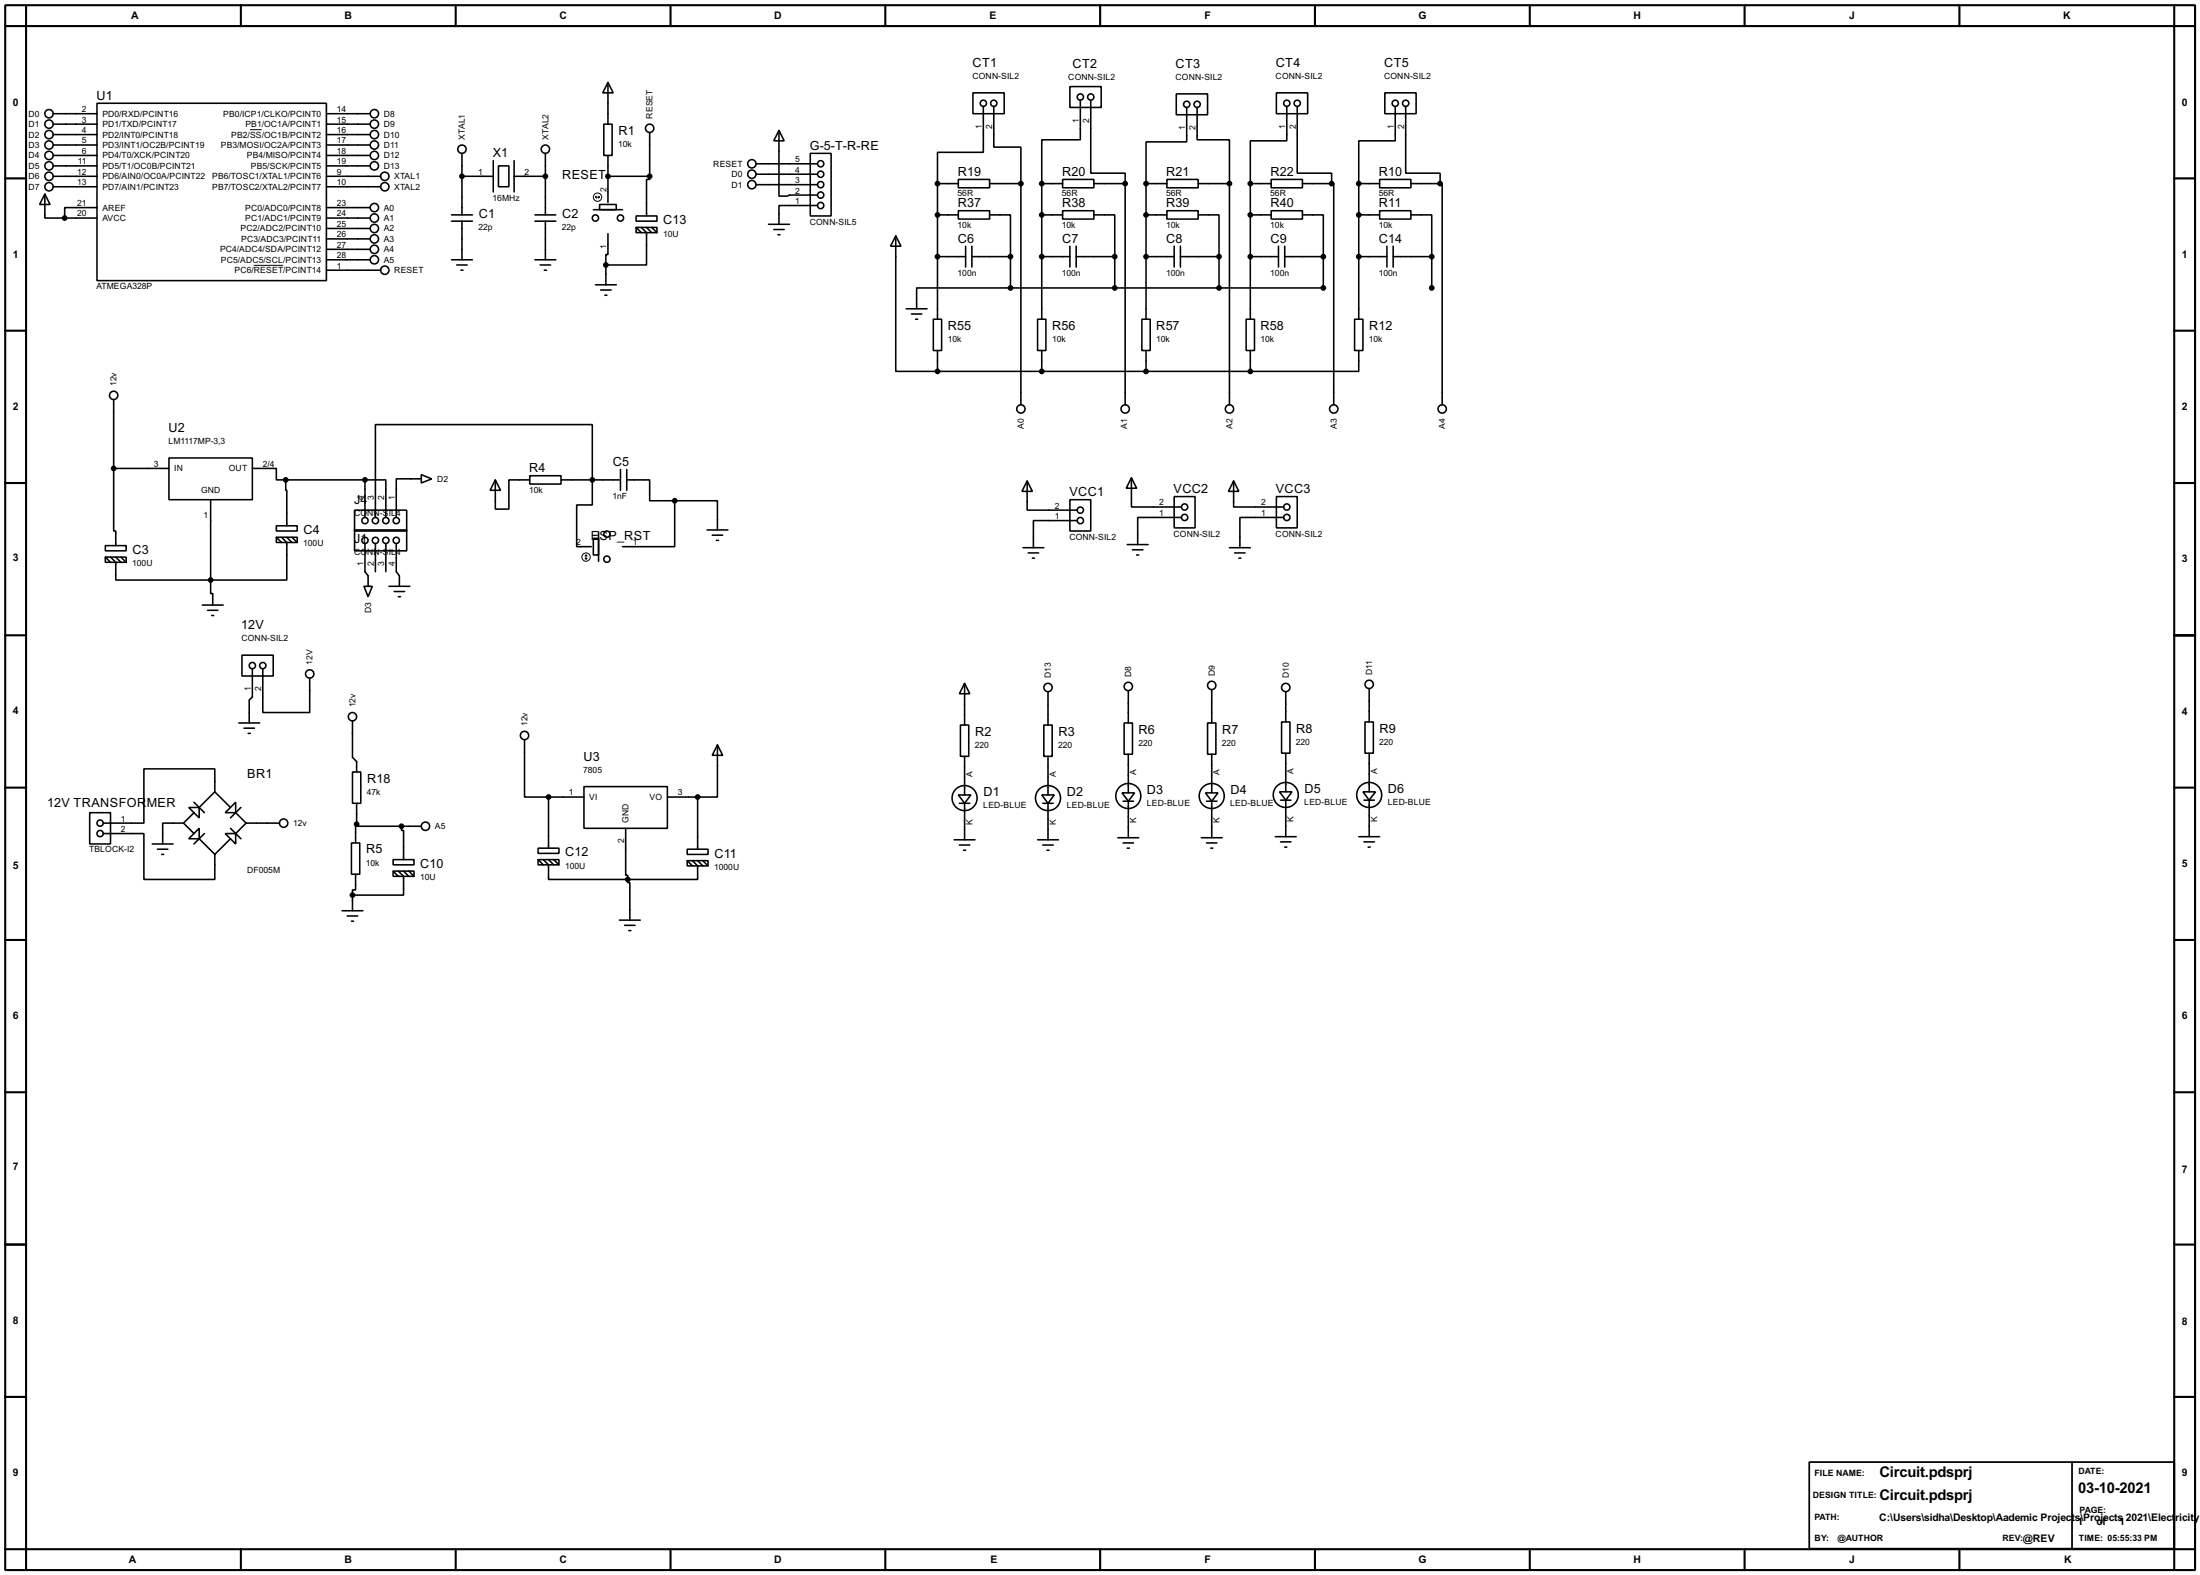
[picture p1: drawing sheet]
<svg xmlns="http://www.w3.org/2000/svg" width="536mm" height="383mm" viewBox="0 0 536 383" stroke-linecap="round" stroke-linejoin="round" font-family="sans-serif">
<g fill="none" stroke="#000" stroke-width=".51">
<path d="M1.3 1.3h533.4v381h-533.4zM6.3 6.3h523.3v370.9h-523.3zM6.3 1.3v5h-5M58.7 1.3v5M111 1.3v5M163.3 1.3v5M215.6 1.3v5M268 1.3v5M320.3 1.3v5M372.6 1.3v5M424.9 1.3v5M477.3 1.3v5"/>
<path d="M529.6 1.3v5h5.1M1.3 43.4h5M529.6 43.4h5.1M1.3 80.5h5M529.6 80.5h5.1M1.3 117.6h5M529.6 117.6h5.1M1.3 154.7h5M529.6 154.7h5.1M1.3 191.8h5M529.6 191.8h5.1M1.3 228.9h5"/>
<path d="M529.6 228.9h5.1M1.3 265.9h5M529.6 265.9h5.1M1.3 303h5M529.6 303h5.1M1.3 340.1h5M529.6 340.1h5.1M1.3 377.2h5v5.1M58.7 377.2v5.1M111 377.2v5.1M163.3 377.2v5.1M215.6 377.2v5.1"/>
<path d="M268 377.2v5.1M320.3 377.2v5.1M372.6 377.2v5.1M424.9 377.2v5.1M477.3 377.2v5.1M534.7 377.2h-5.1v5.1"/>
</g>
<path d="M440.7 356h88.9v21.1h-88.9zM504.7 356v21.1" fill="none" stroke="#000" stroke-width=".42"/>
<g fill="none" stroke="#000" stroke-width=".38">
<path d="M13 27.7h10.6M13 30.2h10.6M13 35.3h10.6M13 32.8h10.6M13 37.8h10.6M23.6 25.1h55.9v43.2h-55.9zM79.5 27.7h10.7M79.5 30.2h10.7M79.5 35.3h10.7M79.5 32.8h10.7M79.5 37.8h10.7M112.5 37.3v15"/>
<path d="M120.1 39.1v7.6M125.2 39.1v7.6M132.8 37.3v15M147.1 30.2h2v7.6h-2zM148.1 20.1l1.3 2.5h-2.6zM148.1 20.1v10.1M148.1 37.8v11.5M158.2 32.3v10.6M184.1 39.9h15M189.7 31.7l1.3 2.6h-2.5zM189.7 31.7v16.1h2.1l.5-.3h6.8M197.4 37.3h5v15.3h-5z"/>
<path d="M237 22.6h7.6v5.1h-7.6zM239.5 25.9v11.2h-11.2v7.6M242.1 25.9v9.9h6.6v8.9M260.6 21.1h7.6v5.1h-7.6zM263.1 24.4v9.6h-9.4v10.7M265.7 24.4v17.8h8.4v2.5M286.5 22.9h7.6v5h-7.6zM289.1 26.2v8.3h-10v10.2M291.6 26.2v7.8h7.9v10.7M310.9 22.6h7.6v5.1h-7.6zM313.4 25.9v8.4h-8.9v10.4M316 25.9v16.3h8.4v2.5"/>
<path d="M337.3 22.6h7.6v5.1h-7.6zM339.9 25.9v8.4h-8.9v10.4M342.4 25.9v16.3h8.4v2.5M10.9 47.2l1.3 2.6h-2.5zM10.9 47.2v5.9h4.8M13 40.4h10.6M13 42.9h10.6M13 45.5h10.6M15.7 53.1h7.9M23.6 50.5h-7.9v2.6M79.5 40.4h10.7M79.5 42.9h13.2"/>
<path d="M79.5 45.5h13.2M79.5 58.2h10.7M79.5 55.6h10.7M79.5 53.1h10.7M79.5 50.5h10.7M110 52.3h5.1M110 53.8h5.1M112.5 42.9h7.6M112.5 53.8v9.4M121.4 40.4h2.6v5.1h-2.6zM125.2 42.9h7.6M130.3 52.3h5.1"/>
<path d="M130.3 53.8h5.1M132.8 53.8v9.4M144.5 51.1h7.1M146 49.8h4.1v1.3h-4.1zM148.1 56.9v5.1h-.5v2.5M148.1 42.9h10.1M154.9 52.6h5.1v1.2h-5.1zM154.9 55.4h5.1v1.2h-5.1zM154.9 55.4l1.3 1.2M156.2 55.4l1.3 1.2v7.9h-9.9M157.5 55.4l1.2 1.2M158.2 42.9v.8h-.7v8.9"/>
<path d="M158.7 55.4l1.3 1.2M184.1 45h15M184.1 42.4h15M187.2 54.6h5.1M188.5 55.9h2.5M189.5 57.1h.5M199.1 50h-9.4v4.6M218.2 57.4l1.3 2.5h-2.6zM218.2 57.4v33h10.1M228.3 52.3h5.1M228.3 44.7v33M228.3 44.7h5.1"/>
<path d="M233.4 43.7h7.6v2h-7.6zM233.4 51.3h7.6v2h-7.6zM235.2 59.9v5.1M236.7 59.9v5.1M241 52.3h5.1v10.2M241 44.7h7.7M248.7 44.7v53.9M253.7 52.3h5.1M253.7 44.7v33M253.7 44.7h5.1M258.8 43.7h7.6v2h-7.6zM258.8 51.3h7.6v2h-7.6z"/>
<path d="M260.6 59.9v5.1M262.1 59.9v5.1M266.4 52.3h5.1v10.2M266.4 44.7h7.7M274.1 44.7v53.9M279.1 52.3h5.1M279.1 44.7v33M279.1 44.7h5.1M284.2 43.7h7.6v2h-7.6zM284.2 51.3h7.6v2h-7.6zM286 59.9v5.1M287.5 59.9v5.1"/>
<path d="M291.8 52.3h5.1v10.2M291.8 44.7h7.7M299.5 44.7v53.9M304.5 52.3h5.1M304.5 44.7v33M304.5 44.7h5.1M309.6 43.7h7.6v2h-7.6zM309.6 51.3h7.6v2h-7.6zM311.4 59.9v5.1M312.9 59.9v5.1M317.2 52.3h5.1v10.2M317.2 44.7h7.2"/>
<path d="M324.4 44.7h.5v53.9M331 52.3h5M331 44.7h5M331 44.7v33M336 43.7h7.7v2h-7.7zM336 51.3h7.7v2h-7.7zM337.8 59.9v5.1M339.3 59.9v5.1M343.7 52.3h5v10.2M343.7 44.7h7.1M350.8 44.7h.5v53.9M79.5 65.8h13.2"/>
<path d="M79.5 60.7h10.7M79.5 63.2h10.7M110 63.2h5.1M111.3 64.5h2.5M112.3 65.8h.5M130.3 63.2h5.1M131.6 64.5h2.5M132.6 65.8h.5M145 69.3h5.1M146.3 70.6h2.5M147.3 71.9h.5M147.6 64.5v4.8"/>
<path d="M220.7 75.2h5.1M222 76.5h2.5M223 77.7h.5M227.3 77.7h2.1v7.6h-2.1zM228.3 62.5h6.9M236.7 62.5h9.4M246.1 70.1h-22.8v5.1M246.1 62.5v7.6M252.7 77.7h2.1v7.6h-2.1zM253.7 62.5h6.9M262.1 62.5h9.4M271.5 62.5v7.6"/>
<path d="M278.1 77.7h2.1v7.6h-2.1zM279.1 62.5h6.9M287.5 62.5h9.4M296.9 62.5v7.6M303.5 77.7h2.1v7.6h-2.1zM304.5 62.5h6.9M312.9 62.5h9.4M322.3 62.5v7.6h-76.2M329.9 77.7h2.1v7.6h-2.1zM331 62.5h6.8M339.3 62.5h9.4M348.7 62.5v7.6"/>
<path d="M27.7 97.3v16.7M228.3 85.3v5.1M228.3 90.4h76.2M253.7 85.3v5.1M279.1 85.3v5.1M304.5 85.3v5.1M331 85.3v5.1h-26.5M27.7 114v15.3h.5v3.5M27.7 114h13.4M41.1 111.5h20.4v10.2h-20.4zM61.5 114h5.8v2.8h2.3M69.6 116.8v2.6h.2v8.6"/>
<path d="M69.6 116.8h19.3M88.9 116.8h5.1v9.2M88.9 116.8v9.2M102.6 115.6l2.6 1-2.6 1zM102.6 116.6h-6.1v9.4M120.6 116.8l1.3 2.6h-2.5zM120.6 116.8v7.2h3.4v-7.2h5M129 115.8h7.7v2.1h-7.7zM136.7 116.8h14.4M151.1 114.3v5.1M152.7 116.8h5.5v5.1h6.1M152.7 114.3v5.1"/>
<path d="M250.2 117.1l1.3 2.5h-2.6zM250.2 117.1v7.1h12.2M275.6 116.3l1.3 2.6h-2.6zM275.6 116.3v7.1h12.2M300.5 117.1l1.3 2.5h-2.6zM300.5 117.1v6.3h12.2M25.7 132.8h5v1.3h-5zM25.7 135.6h5v1.3h-5zM25.7 135.6l1.2 1.3M26.9 135.6l1.3 1.3v4.3h23.1M28.2 135.6l1.3 1.3M29.5 135.6l1.2 1.3"/>
<path d="M51.3 121.7v19.5M67.3 128h5.1v1.3h-5.1zM67.3 130.8h5.1v1.3h-5.1zM67.3 130.8l1.3 1.3M68.6 130.8l1.2 1.3v9.1h-18.5M69.8 130.8l1.3 1.3M71.1 130.8l1.3 1.3M86.4 124.2h12.7v5.1h-12.7zM86.4 129h12.7v5.1h-12.7zM88.9 132.3v6.9l.8 1v2.5M91.4 126v-22.6h52.9v19.5h-3.8v10.2h3.5M91.4 132.3v6.9"/>
<path d="M94 132.3v6.9M96.5 132.3v6.9l.8 1v2.5M144.5 131.1h1.3v4h-1.3zM145.8 129.5v7.2M164.3 121.9h10.5v7.1M164.3 121.9v11.2h-12.7M172.2 129h5.1M173.5 130.3h2.5M174.5 131.6h.5M249.2 133.3h5.1M250.4 134.6h2.6M251.5 135.9h.5"/>
<path d="M260.6 121.7h5.1v7.6h-5.1zM262.4 126.7h-10.7v6.6M274.6 132.6h5.1M275.8 133.9h2.6M276.9 135.1h.5M286 120.9h5.1v7.6h-5.1zM287.8 126h-10.7v6.6M299.5 133.3h5M300.7 134.6h2.6M301.8 135.9h.5M310.9 120.9h5.1v7.6h-5.1zM312.7 126h-10.7v7.3"/>
<path d="M49.3 147.3h5.1M50.5 148.6h2.6M51.3 141.2v3.3h.5v2.8M51.6 149.9h.5M58.9 159.5h7.6v5.1h-7.6zM88.6 142.7h2.1l-1 2.6zM94.7 142.7h5.1M96 144h2.6M97 145.3h.5M58.2 176h5M59.4 177.3h2.6M60.5 178.6h.5"/>
<path d="M61.5 162.8v6.9l-.8 .7v5.6M64 162.8v10.7h11.4v-8.4M85.9 175.5v8.9l1 1v2.6M233.9 176.5h2.1v7.6h-2.1zM234.9 166.4l1.3 2.5h-2.5zM234.9 166.4v10.1M254.3 176.5h2v7.6h-2zM255.3 168.4v8.1M273.8 176h2v7.6h-2zM274.8 168.1v7.9M294.1 176h2.1v7.6h-2.1zM295.1 167.9v8.1"/>
<path d="M312.2 175.8h2v7.6h-2zM313.2 168.4v7.4M332.5 175.8h2v7.6h-2zM333.5 167.6v8.2M21.8 197.9h5.1v7.6h-5.1zM46 196.6h2.5v2.5zM47.2 195.3l2.6 2.6M47.2 197.9l-2.5 2.5M52.3 192.8v-5.6h-17.2v13.2h-10M52.3 192.8l-3.8 3.8M52.3 192.8l3.8 3.8M54.9 197.9l2.5-2.6v2.6z"/>
<path d="M57.4 197.9l2.5 2.5M58.7 196.6l-2.6 2.5M85.9 188h2v7.6h-2zM86.9 195.6v5.1M127.8 180.1v14h5.8M133.6 194.1v12.4M133.6 194.1h8.6M142.2 191.5h20.4v10.2h-20.4zM162.6 194.1h7.3M169.9 194.1v12.7M174.8 181.4l1.2 2.5h-2.5zM174.8 181.4v12.7h-4.9"/>
<path d="M233.4 193.5h3.1l-1.6 2.1zM233.7 195.6h2.5M234.9 184.1v9.4M234.9 195.6v8.9M253.7 193.5h3.1l-1.5 2.1zM254 195.6h2.5M255.3 184.1v9.4M255.3 195.6v8.9M273.3 193h3.1l-1.6 2.1zM273.6 195.1h2.5M274.8 183.6v9.4M274.8 195.1v8.9"/>
<path d="M293.6 193h3.1l-1.6 2.1zM293.9 195.1h2.5M295.1 183.6v9.4M295.1 195.1v8.9M311.7 192.8h3l-1.5 2zM311.9 194.8h2.6M313.2 183.4v9.4M313.2 194.8v8.9M332 192.8h3l-1.5 2zM332.2 194.8h2.6M333.5 183.4v9.4M333.5 194.8v8.9"/>
<path d="M25.1 202.9h10v11.2h17.2v-6.1M37.1 205.5h5.1M38.4 206.8h2.5M39.4 208h.5M44.7 200.4h-5.1v5.1M44.7 200.4l2.5 2.5M46 204.2l2.5-2.5v2.5zM48.5 204.2l3.8 3.8M49.8 202.9l-2.6 2.6M54.9 202.9h2.5v2.6zM56.1 201.7l2.6 2.5M56.1 204.2l-3.8 3.8"/>
<path d="M59.9 200.4h8.2M59.9 200.4l-2.5 2.5M85.6 205.2h2v7.7h-2zM85.9 217.9v3.8M86.6 212.9v3.8h-.7v1.2M86.9 200.7h-.3v4.5M86.9 200.7v.5h10.9M95.8 209.3h5v1.3h-5zM95.8 212.1h5v1.3h-5zM95.8 212.1l1.2 1.3M97 212.1l1.3 1.3v4.5h-12.4M97.8 201.2v1h.5v7.1"/>
<path d="M97.8 201.2h4.8M98.3 212.1l1.3 1.3M99.6 212.1l1.2 1.3M131.1 206.5h5v1.3h-5zM131.1 209.3h5v1.3h-5zM131.1 209.3l1.2 1.3M132.3 209.3l1.3 1.3v3.5h19.3M133.6 209.3l1.3 1.3M134.9 209.3l1.2 1.3M152.4 201.7v11.4h.5v1M152.9 214.1v.8h.5v9.1M167.4 206.8h5.1v1.2h-5.1z"/>
<path d="M167.4 209.5h5.1v1.3h-5.1zM167.4 209.5l1.3 1.3M168.7 209.5l1.2 1.3v3.3h-17M169.9 209.5l1.3 1.3M171.2 209.5l1.3 1.3M232.4 204.5h5.1M233.7 205.7h2.5M234.7 207h.5M252.7 204.5h5.1M254 205.7h2.5M255 207h.5M272.3 204h5.1"/>
<path d="M273.6 205.2h2.5M274.6 206.5h.5M292.6 204h5.1M293.9 205.2h2.5M294.9 206.5h.5M310.6 203.7h5.1M311.9 205h2.6M312.9 206.2h.5M331 203.7h5M332.2 205h2.6M333.2 206.2h.6M83.3 221.7h5.1"/>
<path d="M84.6 223h2.5M85.6 224.3h.5M150.9 224h5.1M152.1 225.3h2.6M153.2 226.6h.5"/>
<circle cx="11.9" cy="35.3" r="1.02"/>
<circle cx="11.9" cy="27.7" r="1.02"/>
<circle cx="11.9" cy="32.8" r="1.02"/>
<circle cx="11.9" cy="30.2" r="1.02"/>
<circle cx="11.9" cy="37.8" r="1.02"/>
<circle cx="91.2" cy="35.3" r="1.02"/>
<circle cx="91.2" cy="32.8" r="1.02"/>
<circle cx="91.2" cy="37.8" r="1.02"/>
<circle cx="91.2" cy="30.2" r="1.02"/>
<circle cx="91.2" cy="27.7" r="1.02"/>
<circle cx="112.5" cy="36.3" r="1.02"/>
<circle cx="132.8" cy="36.3" r="1.02"/>
<circle cx="158.2" cy="31.2" r="1.02"/>
<circle cx="183.1" cy="39.9" r="1.02"/>
<circle cx="199.9" cy="39.9" r=".76"/>
<circle cx="239.5" cy="25.1" r=".76"/>
<circle cx="242.1" cy="25.1" r=".76"/>
<circle cx="263.1" cy="23.6" r=".76"/>
<circle cx="265.7" cy="23.6" r=".76"/>
<circle cx="289.1" cy="25.4" r=".76"/>
<circle cx="291.6" cy="25.4" r=".76"/>
<circle cx="313.4" cy="25.1" r=".76"/>
<circle cx="316" cy="25.1" r=".76"/>
<circle cx="339.9" cy="25.1" r=".76"/>
<circle cx="342.4" cy="25.1" r=".76"/>
<circle cx="11.9" cy="45.5" r="1.02"/>
<circle cx="11.9" cy="42.9" r="1.02"/>
<circle cx="11.9" cy="40.4" r="1.02"/>
<circle cx="91.2" cy="58.2" r="1.02"/>
<circle cx="91.2" cy="55.6" r="1.02"/>
<circle cx="91.2" cy="53.1" r="1.02"/>
<circle cx="91.2" cy="50.5" r="1.02"/>
<circle cx="91.2" cy="40.4" r="1.02"/>
<circle cx="93.7" cy="45.5" r="1.02"/>
<circle cx="93.7" cy="42.9" r="1.02"/>
<circle cx="145" cy="53.1" r=".76"/>
<circle cx="151.1" cy="53.1" r=".76"/>
<circle cx="183.1" cy="45" r="1.02"/>
<circle cx="183.1" cy="42.4" r="1.02"/>
<circle cx="199.9" cy="50" r=".76"/>
<circle cx="199.9" cy="45" r=".76"/>
<circle cx="199.9" cy="47.5" r=".76"/>
<circle cx="199.9" cy="42.4" r=".76"/>
<circle cx="91.2" cy="63.2" r="1.02"/>
<circle cx="91.2" cy="60.7" r="1.02"/>
<circle cx="93.7" cy="65.8" r="1.02"/>
<circle cx="27.7" cy="96.3" r="1.02"/>
<circle cx="248.7" cy="99.6" r="1.02"/>
<circle cx="274.1" cy="99.6" r="1.02"/>
<circle cx="299.5" cy="99.6" r="1.02"/>
<circle cx="324.9" cy="99.6" r="1.02"/>
<circle cx="351.3" cy="99.6" r="1.02"/>
<circle cx="88.9" cy="126.7" r=".76"/>
<circle cx="88.9" cy="131.6" r=".76"/>
<circle cx="91.4" cy="126.7" r=".76"/>
<circle cx="91.4" cy="131.6" r=".76"/>
<circle cx="94" cy="131.6" r=".76"/>
<circle cx="94" cy="126.7" r=".76"/>
<circle cx="96.5" cy="126.7" r=".76"/>
<circle cx="96.5" cy="131.6" r=".76"/>
<circle cx="147.8" cy="136.1" r=".76"/>
<circle cx="147.8" cy="130" r=".76"/>
<circle cx="263.1" cy="124.2" r=".76"/>
<circle cx="263.1" cy="126.7" r=".76"/>
<circle cx="288.5" cy="126" r=".76"/>
<circle cx="288.5" cy="123.4" r=".76"/>
<circle cx="313.4" cy="126" r=".76"/>
<circle cx="313.4" cy="123.4" r=".76"/>
<circle cx="61.5" cy="162.1" r=".76"/>
<circle cx="64" cy="162.1" r=".76"/>
<circle cx="75.4" cy="164.1" r="1.02"/>
<circle cx="85.9" cy="174.5" r="1.02"/>
<circle cx="127.8" cy="179.1" r="1.02"/>
<circle cx="255.3" cy="167.4" r="1.02"/>
<circle cx="274.8" cy="167.1" r="1.02"/>
<circle cx="295.1" cy="166.9" r="1.02"/>
<circle cx="313.2" cy="167.4" r="1.02"/>
<circle cx="333.5" cy="166.6" r="1.02"/>
<circle cx="234.9" cy="194.3" r="3"/>
<circle cx="255.3" cy="194.3" r="3"/>
<circle cx="274.8" cy="193.8" r="3"/>
<circle cx="295.1" cy="193.8" r="3"/>
<circle cx="313.2" cy="193.5" r="3"/>
<circle cx="333.5" cy="193.5" r="3"/>
<circle cx="24.4" cy="200.4" r=".76"/>
<circle cx="24.4" cy="202.9" r=".76"/>
<circle cx="69.1" cy="200.4" r="1.02"/>
<circle cx="103.6" cy="201.2" r="1.02"/>
</g>
<g fill="#000" stroke="#000" stroke-width=".38">
<circle cx="15.7" cy="53.1" r=".51"/>
<circle cx="112.5" cy="42.9" r=".51"/>
<circle cx="132.8" cy="42.9" r=".51"/>
<circle cx="148.1" cy="42.9" r=".51"/>
<circle cx="158.2" cy="42.9" r=".51"/>
<circle cx="228.3" cy="52.3" r=".51"/>
<circle cx="228.3" cy="44.7" r=".51"/>
<circle cx="248.7" cy="44.7" r=".51"/>
<circle cx="253.7" cy="52.3" r=".51"/>
<circle cx="253.7" cy="44.7" r=".51"/>
<circle cx="274.1" cy="44.7" r=".51"/>
<circle cx="279.1" cy="52.3" r=".51"/>
<circle cx="279.1" cy="44.7" r=".51"/>
<circle cx="299.5" cy="44.7" r=".51"/>
<circle cx="304.5" cy="44.7" r=".51"/>
<circle cx="304.5" cy="52.3" r=".51"/>
<circle cx="324.4" cy="44.7" r=".51"/>
<circle cx="331" cy="52.3" r=".51"/>
<circle cx="331" cy="44.7" r=".51"/>
<circle cx="350.8" cy="44.7" r=".51"/>
<circle cx="147.6" cy="64.5" r=".51"/>
<circle cx="228.3" cy="62.5" r=".51"/>
<circle cx="246.1" cy="70.1" r=".51"/>
<circle cx="246.1" cy="62.5" r=".51"/>
<circle cx="253.7" cy="62.5" r=".51"/>
<circle cx="271.5" cy="70.1" r=".51"/>
<circle cx="271.5" cy="62.5" r=".51"/>
<circle cx="279.1" cy="62.5" r=".51"/>
<circle cx="296.9" cy="62.5" r=".51"/>
<circle cx="296.9" cy="70.1" r=".51"/>
<circle cx="304.5" cy="62.5" r=".51"/>
<circle cx="322.3" cy="62.5" r=".51"/>
<circle cx="322.3" cy="70.1" r=".51"/>
<circle cx="331" cy="62.5" r=".51"/>
<circle cx="348.7" cy="70.1" r=".51"/>
<circle cx="348.7" cy="62.5" r=".51"/>
<circle cx="228.3" cy="90.4" r=".51"/>
<circle cx="253.7" cy="90.4" r=".51"/>
<circle cx="279.1" cy="90.4" r=".51"/>
<circle cx="304.5" cy="90.4" r=".51"/>
<circle cx="27.7" cy="114" r=".51"/>
<circle cx="69.6" cy="116.8" r=".51"/>
<circle cx="88.9" cy="116.8" r=".51"/>
<circle cx="144.3" cy="116.8" r=".51"/>
<circle cx="164.3" cy="121.9" r=".51"/>
<circle cx="51.3" cy="141.2" r=".51"/>
<circle cx="133.6" cy="194.1" r=".51"/>
<circle cx="169.9" cy="194.1" r=".51"/>
<circle cx="85.9" cy="217.9" r=".51"/>
<circle cx="86.9" cy="200.7" r=".51"/>
<circle cx="97.8" cy="201.2" r=".51"/>
<circle cx="152.9" cy="214.1" r=".51"/>
</g>
<g fill="none" stroke="#000" stroke-width=".24">
<path d="M60.9 31.6h2.9M145 48h1M145 48l.3 .3M145.3 47.8l-.3 .2M145.8 47.8l.2 .2M146 48l-.2 .3M61.8 64.6h7.2M142.5 135.9l.2 .2M142.7 135.1v1M142.7 135.1l.3 .3M142.7 135.1l-.2 .3M143 135.9l-.3 .2"/>
<circle cx="145.5" cy="48" r="1.02"/>
<circle cx="142.7" cy="135.6" r="1.02"/>
</g>
<g font-size="4">
<text x="457.8" y="359.5">Circuit.pdsprj</text>
<text x="457.8" y="365.3">Circuit.pdsprj</text>
<text x="506.2" y="363.6">03-10-2021</text>
</g>
<g font-size="3.4">
<text x="236.9" y="16.3">CT1</text>
<text x="261.3" y="16.6">CT2</text>
<text x="286.4" y="16.6">CT3</text>
<text x="310.7" y="16.3">CT4</text>
<text x="337.2" y="16.3">CT5</text>
<text x="23.5" y="24.3">U1</text>
<text x="150.6" y="32.8">R1</text>
<text x="120" y="38.3">X1</text>
<text x="197.2" y="36.5">G-5-T-R-RE</text>
<text x="136.9" y="43.5">RESET</text>
<text x="233.3" y="42.9">R19</text>
<text x="258.7" y="42.9">R20</text>
<text x="284.1" y="42.9">R21</text>
<text x="309.5" y="42.9">R22</text>
<text x="335.9" y="42.9">R10</text>
<text x="116.6" y="53.1">C1</text>
<text x="136.9" y="53.1">C2</text>
<text x="233.3" y="50.5">R37</text>
<text x="258.7" y="50.5">R38</text>
<text x="284.1" y="50.5">R39</text>
<text x="309.5" y="50.5">R40</text>
<text x="335.9" y="50.5">R11</text>
<text x="161.6" y="54.7">C13</text>
<text x="233.3" y="59.1">C6</text>
<text x="258.7" y="59.1">C7</text>
<text x="284.1" y="59.1">C8</text>
<text x="309.5" y="59.1">C9</text>
<text x="335.9" y="59.1">C14</text>
<text x="230.9" y="80.3">R55</text>
<text x="256.3" y="80.3">R56</text>
<text x="281.7" y="80.3">R57</text>
<text x="307.1" y="80.3">R58</text>
<text x="333.5" y="80.3">R12</text>
<text x="41" y="105.2">U2</text>
<text x="149.2" y="113.5">C5</text>
<text x="128.9" y="115">R4</text>
<text x="86.2" y="122.7">J4</text>
<text x="260.5" y="120.9">VCC1</text>
<text x="285.8" y="120.1">VCC2</text>
<text x="310.7" y="120.1">VCC3</text>
<text x="73.9" y="130.1">C4</text>
<text x="143.9" y="131.5">E</text>
<text x="146.1" y="131.5">SP_RST</text>
<text x="32.3" y="134.9">C3</text>
<text x="86.2" y="132.2">J1</text>
<text x="58.8" y="153.2">12V</text>
<text x="237.5" y="179.1">R2</text>
<text x="257.8" y="179.1">R3</text>
<text x="277.3" y="178.6">R6</text>
<text x="297.7" y="178.6">R7</text>
<text x="315.7" y="178.4">R8</text>
<text x="336" y="178.4">R9</text>
<text x="142.1" y="185.2">U3</text>
<text x="60.2" y="189.4">BR1</text>
<text x="89.4" y="190.5">R18</text>
<text x="11.5" y="196.5">12V TRANSFOR</text>
<text x="35.7" y="196.5">MER</text>
<text x="239.5" y="193.8">D1</text>
<text x="259.9" y="193.8">D2</text>
<text x="279.4" y="193.3">D3</text>
<text x="299.7" y="193.3">D4</text>
<text x="317.7" y="193.1">D5</text>
<text x="338" y="193.1">D6</text>
<text x="89.2" y="207.8">R5</text>
<text x="137.7" y="208.5">C12</text>
<text x="174" y="208.8">C11</text>
<text x="102.4" y="211.3">C10</text>
</g>
<g font-size="2.8">
<text x="31.9" y="4.6">A</text>
<text x="83.9" y="4.6">B</text>
<text x="136.3" y="4.6">C</text>
<text x="188.6" y="4.6">D</text>
<text x="241" y="4.6">E</text>
<text x="293.4" y="4.6">F</text>
<text x="345.5" y="4.6">G</text>
<text x="397.9" y="4.6">H</text>
<text x="450.4" y="4.6">J</text>
<text x="502.5" y="4.6">K</text>
<text x="3.1" y="25.7">0</text>
<text x="531.5" y="25.7">0</text>
<text x="3.1" y="62.8">1</text>
<text x="531.5" y="62.8">1</text>
<text x="3.1" y="99.9">2</text>
<text x="531.5" y="99.9">2</text>
<text x="3.1" y="136.7">3</text>
<text x="531.5" y="136.9">3</text>
<text x="3.1" y="173.8">4</text>
<text x="531.5" y="174">4</text>
<text x="3.1" y="211.6">5</text>
<text x="531.5" y="211.1">5</text>
<text x="3.1" y="248.2">6</text>
<text x="531.5" y="248.2">6</text>
<text x="3.1" y="284.8">7</text>
<text x="531.5" y="285.5">7</text>
<text x="3.1" y="322.4">8</text>
<text x="531.5" y="322.6">8</text>
<text x="3.1" y="359.5">9</text>
<text x="531.5" y="359.5">9</text>
<text x="457.8" y="370.2">C:\Users\sidha\Desktop\Aademic Project</text>
<text x="505.4" y="370.2">s\Projects 2021\Elect</text>
<text x="506.1" y="371.3">1</text>
<text x="510.7" y="371.3">of</text>
<text x="516.2" y="371.3">1</text>
<text x="529.8" y="370.2">ricity</text>
<text x="492.7" y="375.3">@REV</text>
<text x="31.4" y="380.5">A</text>
<text x="83.9" y="380.5">B</text>
<text x="136.3" y="380.5">C</text>
<text x="188.6" y="380.5">D</text>
<text x="241.3" y="380.5">E</text>
<text x="293.4" y="380.5">F</text>
<text x="345.5" y="380.5">G</text>
<text x="397.9" y="380.5">H</text>
<text x="450.4" y="380.5">J</text>
<text x="502.8" y="380.5">K</text>
</g>
<g font-size="2.4">
<text x="442" y="359.4">FILE NAME:</text>
<text x="506.3" y="358.9">DATE:</text>
<text x="441.5" y="364.8">DESIGN TITLE:</text>
<text x="442" y="370.2">PATH:</text>
<text x="506.5" y="368.3">PAGE:</text>
<text x="442" y="375.1">BY:</text>
<text x="447.5" y="375.1">@AUTHOR</text>
<text x="487.8" y="375.2">REV:</text>
<text x="506.3" y="375.2">TIME: 05:55:33 PM</text>
</g>
<g font-size="2.3">
<text x="236.8" y="19.3">CONN-SIL2</text>
<text x="260.2" y="19.5">CONN-SIL2</text>
<text x="286.3" y="19.5">CONN-SIL2</text>
<text x="310.7" y="19.3">CONN-SIL2</text>
<text x="337.1" y="19.3">CONN-SIL2</text>
<text x="7" y="28.4">D0</text>
<text x="19.9" y="29.8">3</text>
<text x="19.9" y="27.3">2</text>
<text x="24.9" y="28.4">PD0/RXD/PCINT16</text>
<text x="54.4" y="28.4">PB0/ICP1/CLKO/PCINT0</text>
<text x="82" y="27.3">14</text>
<text x="82" y="29.8">15</text>
<text x="93.5" y="28.4">D8</text>
<text x="159" y="28.9" transform="rotate(-90 159 28.9)">RESET</text>
<text x="262.8" y="29.8" transform="rotate(-90 262.8 29.8)">1</text>
<text x="265.3" y="29.8" transform="rotate(-90 265.3 29.8)">2</text>
<text x="7" y="30.9">D1</text>
<text x="7" y="33.5">D2</text>
<text x="19.9" y="34.9">5</text>
<text x="19.9" y="32.4">4</text>
<text x="24.9" y="33.5">PD2/INT0/PCINT18</text>
<text x="24.9" y="30.9">PD1/TXD/PCINT17</text>
<text x="56.3" y="33.5">PB2/SS/OC1B/PCINT2</text>
<text x="59.8" y="30.9">PB1/OC1A/PCINT1</text>
<text x="82" y="34.9">17</text>
<text x="82" y="32.4">16</text>
<text x="93.5" y="33.5">D10</text>
<text x="93.5" y="30.9">D9</text>
<text x="113.2" y="34" transform="rotate(-90 113.2 34)">XTAL1</text>
<text x="133.6" y="34" transform="rotate(-90 133.6 34)">XTAL2</text>
<text x="150.6" y="35.8">10k</text>
<text x="239.1" y="31.4" transform="rotate(-90 239.1 31.4)">1</text>
<text x="241.7" y="31.4" transform="rotate(-90 241.7 31.4)">2</text>
<text x="288.7" y="31.6" transform="rotate(-90 288.7 31.6)">1</text>
<text x="291.2" y="31.6" transform="rotate(-90 291.2 31.6)">2</text>
<text x="313.1" y="31.4" transform="rotate(-90 313.1 31.4)">1</text>
<text x="315.6" y="31.4" transform="rotate(-90 315.6 31.4)">2</text>
<text x="339.5" y="31.4" transform="rotate(-90 339.5 31.4)">1</text>
<text x="342" y="31.4" transform="rotate(-90 342 31.4)">2</text>
<text x="7" y="36">D3</text>
<text x="7" y="38.6">D4</text>
<text x="7" y="41.1">D5</text>
<text x="19" y="40">11</text>
<text x="19.9" y="37.5">6</text>
<text x="24.9" y="41.1">PD5/T1/OC0B/PCINT21</text>
<text x="24.9" y="38.6">PD4/T0/XCK/PCINT20</text>
<text x="24.9" y="36">PD3/INT1/OC2B/PCINT19</text>
<text x="53.8" y="36">PB3/MOSI/OC2A/PCINT3</text>
<text x="60.1" y="38.6">PB4/MISO/PCINT4</text>
<text x="61.1" y="41.1">PB5/SCK/PCINT5</text>
<text x="82" y="37.5">18</text>
<text x="82" y="40">19</text>
<text x="93.5" y="38.6">D12</text>
<text x="93.5" y="41.1">D13</text>
<text x="93.5" y="36">D11</text>
<text x="173.7" y="40.6">RESET</text>
<text x="193.7" y="39.5">5</text>
<text x="7" y="43.6">D6</text>
<text x="7" y="46.2">D7</text>
<text x="18.8" y="42.5">12</text>
<text x="18.8" y="45.1">13</text>
<text x="24.9" y="43.6">PD6/AIN0/OC0A/PCINT22</text>
<text x="24.9" y="46.2">PD7/AIN1/PCINT23</text>
<text x="51.7" y="46.2">PB7/TOSC2/XTAL2/PCINT7</text>
<text x="51.7" y="43.6">PB6/TOSC1/XTAL1/PCINT6</text>
<text x="82" y="45.1">10</text>
<text x="82" y="42.5">9</text>
<text x="96" y="46.2">XTAL2</text>
<text x="96" y="43.6">XTAL1</text>
<text x="116.5" y="42.5">1</text>
<text x="127.8" y="42.5">2</text>
<text x="147.7" y="46.7" transform="rotate(-90 147.7 46.7)">2</text>
<text x="178.2" y="45.7">D1</text>
<text x="178.2" y="43.1">D0</text>
<text x="193.7" y="47.1">2</text>
<text x="193.7" y="44.6">3</text>
<text x="193.7" y="42">4</text>
<text x="233.3" y="47.8">56R</text>
<text x="258.7" y="47.8">56R</text>
<text x="284" y="47.8">56R</text>
<text x="309.4" y="47.8">56R</text>
<text x="335.8" y="47.8">56R</text>
<text x="18.8" y="52.7">20</text>
<text x="18.8" y="50.2">21</text>
<text x="24.9" y="53.8">AVCC</text>
<text x="24.9" y="51.3">AREF</text>
<text x="59.7" y="53.8">PC1/ADC1/PCINT9</text>
<text x="59.7" y="51.3">PC0/ADC0/PCINT8</text>
<text x="82" y="52.7">24</text>
<text x="82" y="50.2">23</text>
<text x="93.5" y="53.8">A1</text>
<text x="93.5" y="51.3">A0</text>
<text x="120" y="48.9">16MHz</text>
<text x="193.7" y="49.7">1</text>
<text x="58.6" y="56.3">PC2/ADC2/PCINT10</text>
<text x="58.8" y="58.9">PC3/ADC3/PCINT11</text>
<text x="82" y="57.8">26</text>
<text x="82" y="55.2">25</text>
<text x="93.5" y="58.9">A3</text>
<text x="93.5" y="56.3">A2</text>
<text x="116.5" y="56.1">22p</text>
<text x="136.9" y="56.1">22p</text>
<text x="161.5" y="57.6">10U</text>
<text x="197.2" y="54.7">CONN-SIL5</text>
<text x="233.3" y="55.5">10k</text>
<text x="258.7" y="55.5">10k</text>
<text x="284" y="55.5">10k</text>
<text x="309.4" y="55.5">10k</text>
<text x="335.8" y="55.5">10k</text>
<text x="53.6" y="61.4">PC4/ADC4/SDA/PCINT12</text>
<text x="53.8" y="64">PC5/ADC5/SCL/PCINT13</text>
<text x="82" y="65.4">1</text>
<text x="82" y="62.9">28</text>
<text x="82" y="60.3">27</text>
<text x="93.5" y="61.4">A4</text>
<text x="93.5" y="64">A5</text>
<text x="147.7" y="60.6" transform="rotate(-90 147.7 60.6)">1</text>
<text x="23.5" y="70.4">ATMEGA328P</text>
<text x="57.1" y="66.5">PC6/RESET/PCINT14</text>
<text x="96" y="66.5">RESET</text>
<text x="233.3" y="67.1">100n</text>
<text x="258.7" y="67.1">100n</text>
<text x="284" y="67.1">100n</text>
<text x="309.4" y="67.1">100n</text>
<text x="335.8" y="67.1">100n</text>
<text x="230.8" y="83.3">10k</text>
<text x="256.2" y="83.3">10k</text>
<text x="281.6" y="83.3">10k</text>
<text x="307" y="83.3">10k</text>
<text x="333.4" y="83.3">10k</text>
<text x="28.4" y="94" transform="rotate(-90 28.4 94)">12v</text>
<text x="249.4" y="104.4" transform="rotate(-90 249.4 104.4)">A0</text>
<text x="274.5" y="104.4" transform="rotate(-90 274.5 104.4)">A1</text>
<text x="300.2" y="104.4" transform="rotate(-90 300.2 104.4)">A2</text>
<text x="325.6" y="104.4" transform="rotate(-90 325.6 104.4)">A3</text>
<text x="352" y="104.4" transform="rotate(-90 352 104.4)">A4</text>
<text x="37.5" y="113.7">3</text>
<text x="41" y="108.2">LM1117MP-3,3</text>
<text x="64" y="113.7">2/4</text>
<text x="42.5" y="114.8">IN</text>
<text x="55.7" y="114.8">OUT</text>
<text x="106.5" y="117.3">D2</text>
<text x="128.9" y="120">10k</text>
<text x="49" y="120">GND</text>
<text x="86.2" y="125.7">CONN-SIL4</text>
<text x="88.5" y="121.7" transform="rotate(-90 88.5 121.7)">4</text>
<text x="91.1" y="121.7" transform="rotate(-90 91.1 121.7)">3</text>
<text x="93.6" y="121.7" transform="rotate(-90 93.6 121.7)">2</text>
<text x="96.1" y="121.7" transform="rotate(-90 96.1 121.7)">1</text>
<text x="149.2" y="121.5">1nF</text>
<text x="256.9" y="123.8">2</text>
<text x="282.3" y="125.6">1</text>
<text x="282.3" y="123.1">2</text>
<text x="307.2" y="125.6">1</text>
<text x="307.2" y="123.1">2</text>
<text x="49.5" y="126.1">1</text>
<text x="256.9" y="126.4">1</text>
<text x="260.5" y="131.4">CONN-SIL2</text>
<text x="285.8" y="130.6">CONN-SIL2</text>
<text x="310.7" y="130.6">CONN-SIL2</text>
<text x="32.2" y="137.9">100U</text>
<text x="73.9" y="133.1">100U</text>
<text x="86.2" y="135.2">CO</text>
<text x="88.5" y="137.8" transform="rotate(-90 88.5 137.8)">1</text>
<text x="89.4" y="135.2">NN-S</text>
<text x="91.1" y="137.8" transform="rotate(-90 91.1 137.8)">2</text>
<text x="93.6" y="137.8" transform="rotate(-90 93.6 137.8)">3</text>
<text x="94.7" y="135.2">IL4</text>
<text x="96.1" y="137.8" transform="rotate(-90 96.1 137.8)">4</text>
<text x="140.3" y="132.7">2</text>
<text x="154.2" y="132.7">1</text>
<text x="90.4" y="149.2" transform="rotate(-90 90.4 149.2)">D3</text>
<text x="58.8" y="156.2">CONN-SIL2</text>
<text x="76.2" y="161.8" transform="rotate(-90 76.2 161.8)">12V</text>
<text x="256" y="165.1" transform="rotate(-90 256 165.1)">D13</text>
<text x="275.5" y="164.8" transform="rotate(-90 275.5 164.8)">D8</text>
<text x="295.9" y="164.6" transform="rotate(-90 295.9 164.6)">D9</text>
<text x="313.9" y="165.1" transform="rotate(-90 313.9 165.1)">D10</text>
<text x="334.2" y="164.3" transform="rotate(-90 334.2 164.3)">D11</text>
<text x="61.1" y="168.3" transform="rotate(-90 61.1 168.3)">1</text>
<text x="63.6" y="168.3" transform="rotate(-90 63.6 168.3)">2</text>
<text x="86.6" y="172.2" transform="rotate(-90 86.6 172.2)">12v</text>
<text x="128.5" y="176.8" transform="rotate(-90 128.5 176.8)">12v</text>
<text x="237.4" y="182.1">220</text>
<text x="257.8" y="182.1">220</text>
<text x="277.3" y="181.6">220</text>
<text x="297.6" y="181.6">220</text>
<text x="315.6" y="181.3">220</text>
<text x="336" y="181.3">220</text>
<text x="142.1" y="188.2">7805</text>
<text x="236.9" y="189.2" transform="rotate(-90 236.9 189.2)">A</text>
<text x="257.2" y="189.2" transform="rotate(-90 257.2 189.2)">A</text>
<text x="276.7" y="188.7" transform="rotate(-90 276.7 188.7)">A</text>
<text x="297.1" y="188.7" transform="rotate(-90 297.1 188.7)">A</text>
<text x="315.1" y="188.4" transform="rotate(-90 315.1 188.4)">A</text>
<text x="335.4" y="188.4" transform="rotate(-90 335.4 188.4)">A</text>
<text x="89.4" y="193.5">47k</text>
<text x="138.6" y="193.7">1</text>
<text x="143.5" y="194.8">VI</text>
<text x="158.2" y="194.8">VO</text>
<text x="165.1" y="193.7">3</text>
<text x="239.5" y="196.8">LED-BLUE</text>
<text x="259.8" y="196.8">LED-BLUE</text>
<text x="279.4" y="196.3">LED-BLUE</text>
<text x="299.7" y="196.3">LED-BLUE</text>
<text x="317.7" y="196">LED-BLUE</text>
<text x="338" y="196">LED-BLUE</text>
<text x="29.5" y="200">1</text>
<text x="29.5" y="202.6">2</text>
<text x="71.4" y="201.1">12v</text>
<text x="106" y="201.9">A5</text>
<text x="153.1" y="200.4" transform="rotate(-90 153.1 200.4)">GND</text>
<text x="236.9" y="200.8" transform="rotate(-90 236.9 200.8)">K</text>
<text x="257.2" y="200.8" transform="rotate(-90 257.2 200.8)">K</text>
<text x="276.7" y="200.3" transform="rotate(-90 276.7 200.3)">K</text>
<text x="297.1" y="200.3" transform="rotate(-90 297.1 200.3)">K</text>
<text x="315.1" y="200" transform="rotate(-90 315.1 200)">K</text>
<text x="335.4" y="200" transform="rotate(-90 335.4 200)">K</text>
<text x="21.7" y="207.6">TBLOCK-I2</text>
<text x="152" y="205.4" transform="rotate(-90 152 205.4)">2</text>
<text x="60.2" y="212.6">DF005M</text>
<text x="89.1" y="210.7">10k</text>
<text x="102.3" y="214.3">10U</text>
<text x="137.6" y="211.5">100U</text>
<text x="173.9" y="211.8">1000U</text>
</g>
</svg>
